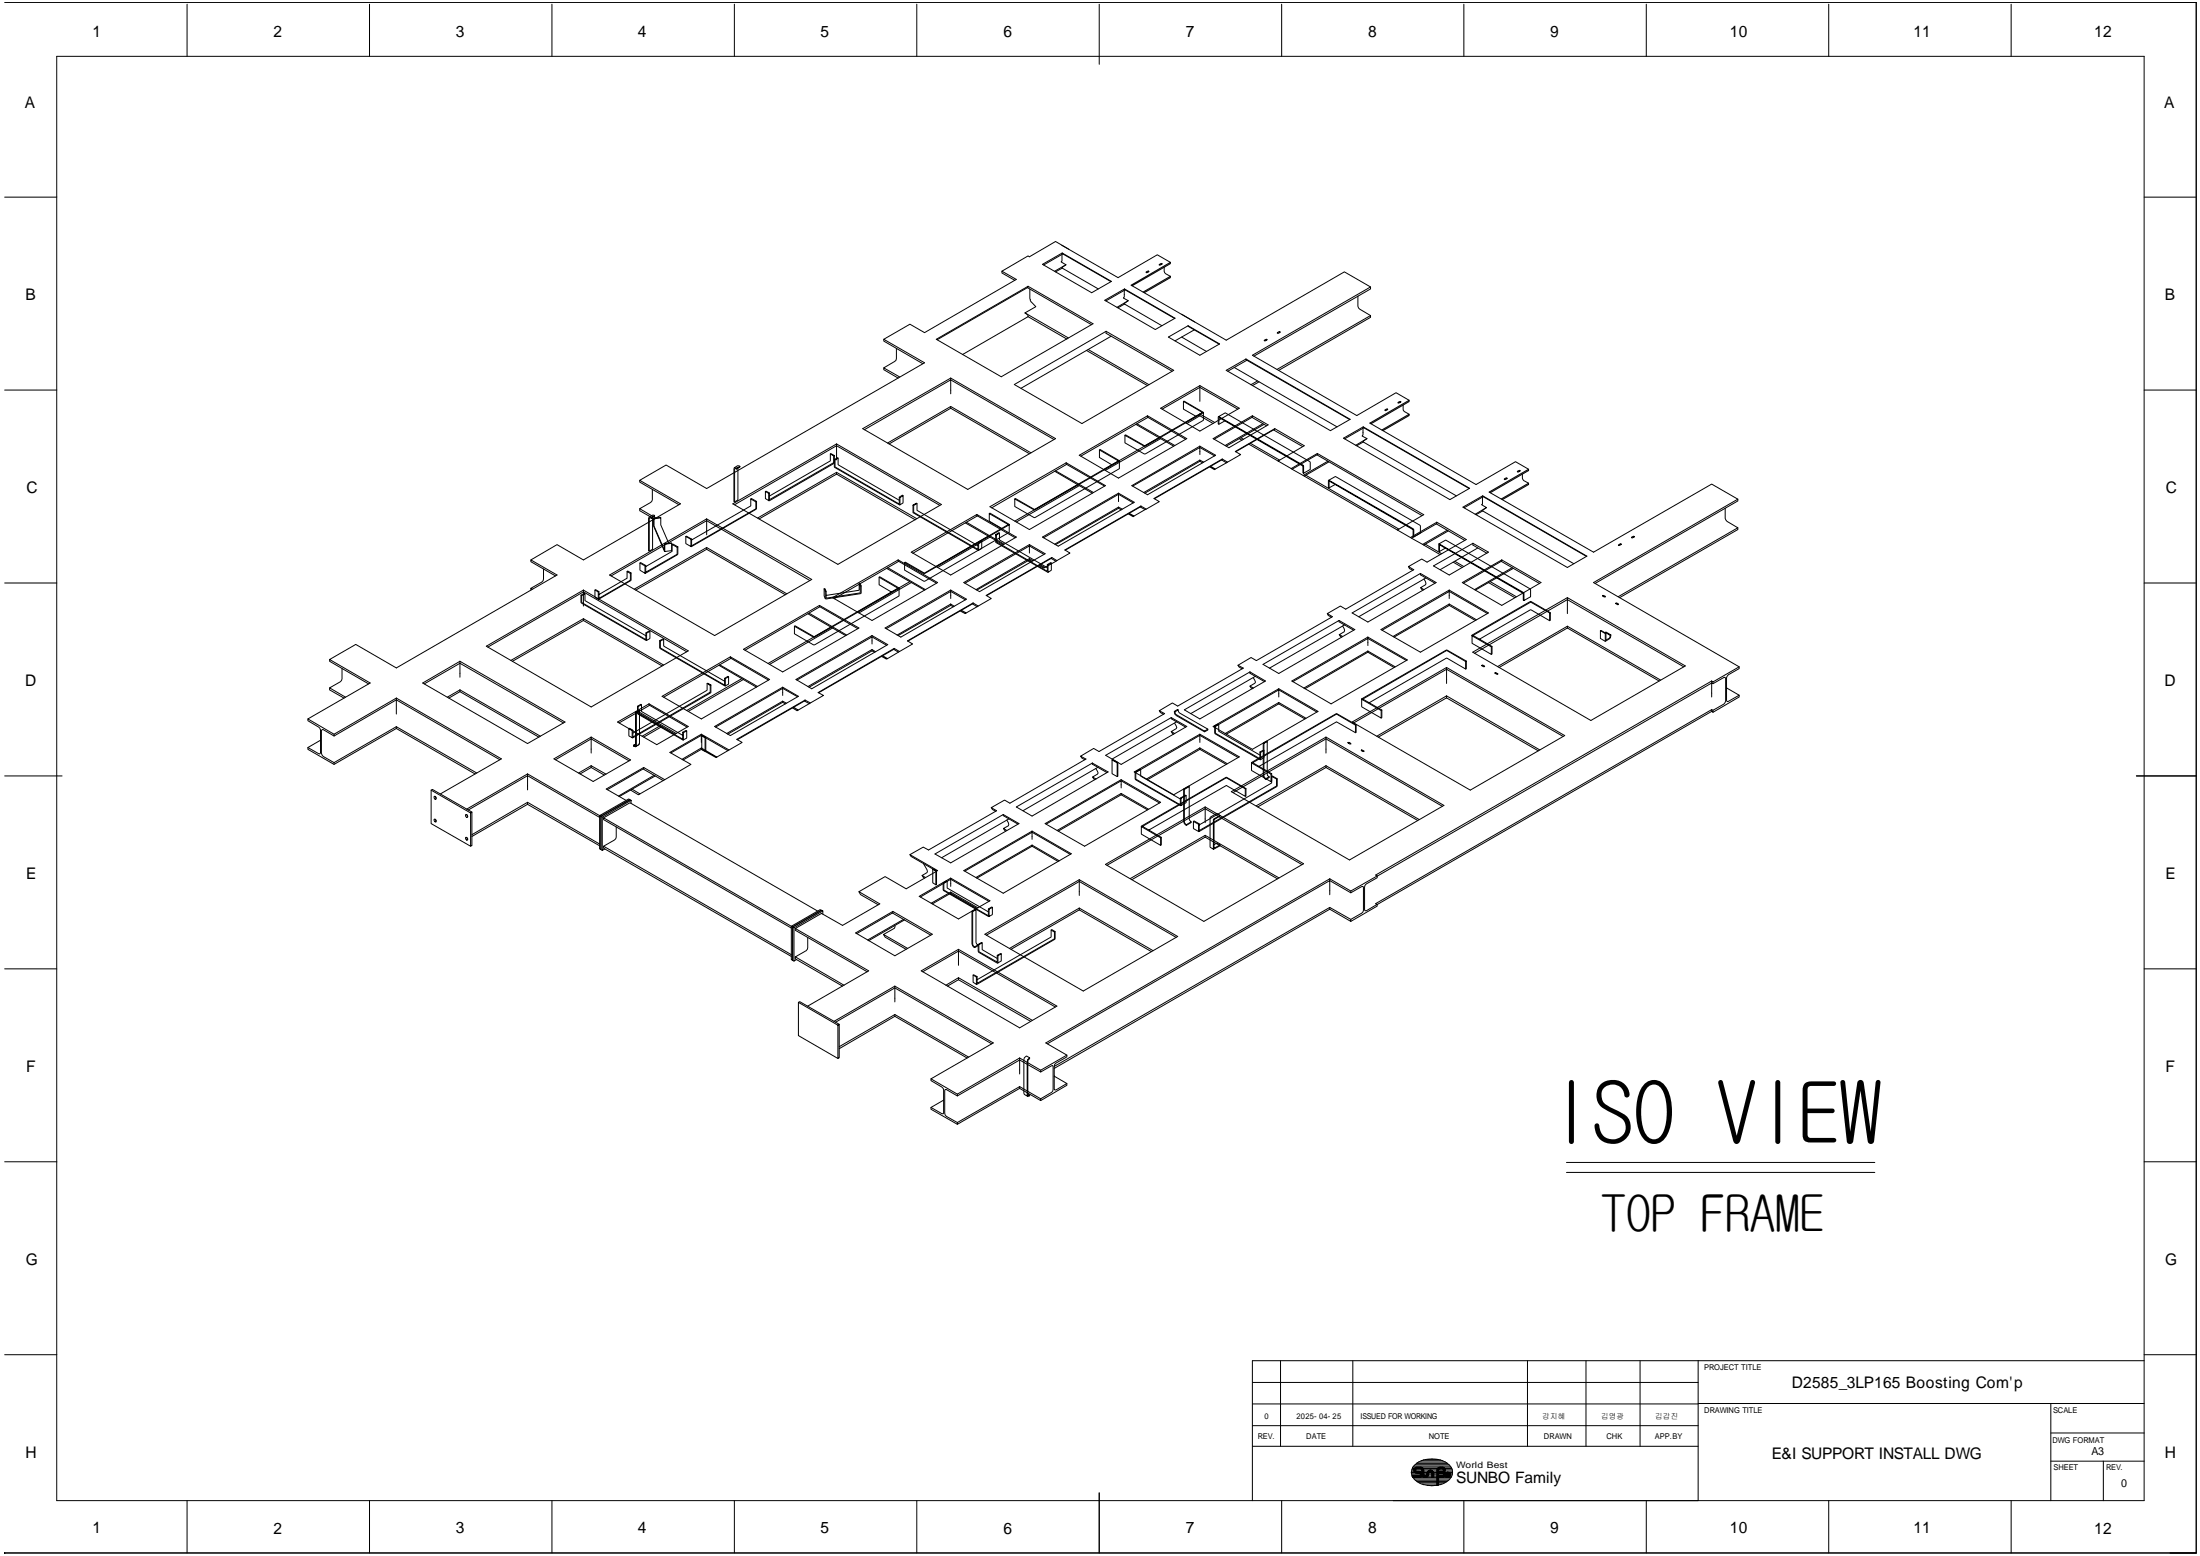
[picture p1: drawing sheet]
<svg xmlns="http://www.w3.org/2000/svg" width="420mm" height="297mm" viewBox="0 0 420 297" stroke-linecap="round" stroke-linejoin="round" font-family="sans-serif">
<g fill="none" stroke="#000" stroke-width=".19">
<path d="M.9 .5h418.5v296h-418.6M10.8 10.8h398.7v275.7h-398.7zM35.7 .8v10M70.6 .8v10M105.4 .8v10M140.2 .8v10M175.1 .8v10M209.9 .8v11.5M244.8 .8v10M279.6 .8v10M314.4 .8v10M349.2 .8v10"/>
<path d="M384.1 .8v10M.9 37.6h9.9M409.5 37.6h9.9M191.3 51.8v.3l2.5 1.4M193.8 53.5v.1M195.7 59.7l8.3 4.8M196.2 54.9l12.2 7.1M196.3 54.7v.2l-17.3 10M196.7 55.2l.1 2.2 1 1.1-2.1 1.2 .6 .5v.3M199.1 50.5l3.8-2.2 9.4 5.4-3.8 2.2zM202.8 46.8l10.7 6.2 7.5-4.4 2.5 1.5M202.8 48.6v1.2l-.2 .2 1 .5-.7 .5v.2"/>
<path d="M202.9 48.3l9.3 5.5M202.9 51.2l6.9 4M202.9 51.2l-1.3 .7M203 48.5l-3.7 2.1M203.6 50.5l-2.2 1.3M204.1 47.6l-2.5-1.5-5 2.9-.3-.1-5 2.9 2.8 1.5-17.5 10.2-2.8-1.6-5 2.9 7.8 4.5-41.6 24-7.8-4.5-5 2.9 7.8 4.5-18.6 10.7-5-2.9-5 2.9M211 57.3l3.8-2.1 9.6 5.5-3.8 2.2zM214.7 55.4v1.3l-.2 .2 1 .5-.7 .4v.2M214.8 55.2l9.5 5.6M214.8 58l7.1 4.2M214.8 58l-1.3 .8M214.9 55.3l-3.7 2.1"/>
<path d="M215.5 57.4l-2.2 1.3M216.2 54.6l7.3-4.3v-.2l-7.5 4.3 18.2 10.5 22.6-13 4.9 2.9M218.3 55.8l5.2-3.1v.3l-5 2.9M219.4 51.8l-.3 .2h-.2l.4-.3 .1 .2M221.9 50.3l-.3 .3-.2-.1 .4-.2 .1 .1M222.3 51l.1 1 1.1 .7M225.7 60l2.5 1.5M259.3 56.5v2l.2 .3 2.2 1.4M.9 74.5h9.9M168.8 64.8v.3l7.4 4.3M168.8 70.2v.4l2.7 1.6M171.2 66.5l-.1 2.3-2.3 1.4 3 1.8"/>
<path d="M178.8 64.8l17.5-10.1 12.4 7.1-17.5 10.1zM181.6 75.2v-2.7l-16.5 9.5M181.6 72.2v.3l19.7 11.4M181.6 77.6v.3M181.6 77.9l15 8.7M181.6 77.6l15.3 8.8M181.6 77.6l-12.1 7M181.6 77.9l-11.8 6.9M193.7 73.4l17.5-10.2 13 7.5-17.6 10.2zM196.3 60.5l-12.5 7.2M196.3 60.5l7.4 4.2M207.5 66.9l11.7 6.7"/>
<path d="M207.8 66.7l11.7 6.7M211.2 63.2v.4l12.7 7.3M212.2 64.2l-17.2 9.9M219.2 79.4v.2l7.2 4.3M219.2 79.7l-12.8 7.4M221.7 77.9l7.4-4.3 7.6 4.3-7.6 4.4zM222 78.1l7.1-4.1 7.3 4.1M223.1 64.3l3.8-2.1 6 3.5-3.8 2.1zM225.7 64.3l4.7 2.8M226 76.6h.1l3.7 2.1v1.6l-11.1 6.4h-.2l-3.7-2.2v-1.4l3.7 2.1h.2l11.1-6.5M226.9 62.2l5.9 3.5M228 62.9l-3.6 2.2"/>
<path d="M228.4 79.5l-2.4-1.4v-1.5l3.6 2.1-10.9 6.4-3.7-2.1-.2 .1M229.1 73.6v3M229.1 79v.4M229.1 79.4l2.6 1.5M229.1 79l2.9 1.6M229.1 79l-2.7 1.6M229.1 79.4l-2.4 1.5M232.7 79.5v1.4l1.2-.6M234.2 70.7l3.8-2.2 19.9 11.6-3.8 2.1zM235.7 70.1l19.7 11.4M238 68.5v.2l19.8 11.4M238.2 68.7l-3.7 2.2"/>
<path d="M239.1 79.7l2.8 1.6M239.2 79.4v.2l-7.3 4.3M239.5 68l22.2-12.8v-.4l-22.5 13 19.9 11.5 7.5-4.3 2.5 1.4M240.2 72.7l-1.3 .7M240.5 72.9l-1.3 .7M241.9 64.8l-.2 .3-.3-.1 .4-.2 .1 .1M243.9 70.5l17.8-10.3v.4l-17.5 10.1M244.4 63.3l-.2 .3h-.3l.3-.3h.2v.2M265 78.1l-.3 .3-.2-.1 .4-.2 .1 .1M267.5 76.7l-.3 .2h-.2l.4-.3 .1 .2M268 77.3v1.1l1.1 .7M409.5 74.5h9.9"/>
<path d="M122.2 97.1v.4l2.7 1.6-.1-.2 1.4-.1M122.2 91.7v.3l7.5 4.4M124 98.7l.4 .1M124.4 98.9v-.1l.6-.4v.2l-.6 .3-.3-.1-.1 .2v6.2M124.6 93.4l-.1 2.3-2.3 1.4 3 1.8M124.8 98.9v1.6l2.1 4.8 1.4-.2v-1.4l-1.3 .2v1.4M125 98.4l-.4-.1-.6 .4-.1 .2v6.3h.1l.6-.3v-6.1M135 99.1v3M140 96.2l19.8-11.4 20 11.5-19.8 11.4zM140.2 89.3l.5 .1M140.3 96.4l19.5-11.3 19.7 11.4M140.7 89.5v-.1l.6-.4v.2l-.6 .3h-.3l-.1 .1v6.2"/>
<path d="M141.3 89l-.4-.1-.7 .4v.2v6.3h.1l.6-.3v-6.1M143.4 95.2h.1l1 .5-.1 .1M144.5 95.7v1.4l-.1 .1-12.4 7.2-1-.6v-1.4l1 .6v1.4M146.9 94.1l-.1 .1 .1 1.4-.7-.4v-1.4l.6 .4M158.6 86.7l-.1 1.3-11.6 6.7M159.2 87v1.3l-12.2 7.1-.1-1.3-.7-.3M159.3 87h-.1l-.6-.3 .7 .3v1.5l-12.4 7.1M159.3 87.8l.8-.3-.2-.1-.6 .4 .1 1.4 12.4 7.2M159.5 87.8v1.4l12.2 7v-1.3l.6-.4 .2 .1M159.8 90.5l15 8.7M159.8 90.2l15.3 8.8M159.8 84.8v3"/>
<path d="M159.8 90.2v.3M159.8 90.2l-15.1 8.7M159.8 90.5l-14.8 8.6M160.1 87.5v1.3l11.6 6.7M164.8 81.8l16.8-9.6 20 11.5-16.8 9.7zM171.7 94.9l.2 .1-.1 1.4 .7-.4v-1.4l-.6 .4M174.4 96.4l.7-.3h-.1l-.6 .3v1.5l12.5 7.2M174.5 96.5v1.3l12.2 7.1 .1-1.3 .6-.4 .1 .1M175.1 96.1l.1 1.4 11.6 6.7M184.4 99.8l7.2 4.2M184.6 99.7l7.2 4.2M186.6 98.2v.2l7.3 4.3"/>
<path d="M186.7 98.5l-12.4 7.1M188.9 98h.2l3.6 2.1v1.5l-16.1 9.4-3.8-2.2v-1.4l3.7 2.1 16.2-9.3M189.1 96.7l14.5-8.4 7.5 4.4-14.5 8.4zM201.4 90l7.2 4.1M201.6 89.9l7.2 4.1M203.6 88.3v.3l7.3 4.2M203.7 88.6l-14.3 8.3M205.8 92.5l-12 7M206.1 86.9l13.1-7.5 7.5 4.3-13.1 7.6zM206.1 92.7l-12 7M210 85.9l.1-.1 3.6 2.1 .1 1.6-16.1 9.3-3.9-2.1v-1.5l3.8 2.2 16.2-9.4M212.3 88.7l-2.3-1.4v-1.4l3.6 2.1-16 9.2-3.7-2h-.1"/>
<path d="M213.6 95.8v-1.4l-14.3 8.3M213.6 94.1v.3l2.8 1.6M213.6 96.8l.7 .4M213.6 97l.5 .3M213.6 96.8l-12.2 7.1M213.6 97l-12 7M213.6 96.8v.2M215.7 98l.9 .5-.2 .1-.9-.5M216.2 92.7l12.9-7.5 3.1 1.7-13 7.5zM217 81l7.2 4.2M217.1 80.9l7.3 4.1M217.8 96.8l.9 .5 .2-.1"/>
<path d="M217.9 96.6l-14.4 8.4M217.9 96.6l-14.5 8.4 .9 .6-2.5 1.4-.9-.6M218.7 97.3l-2.1 1.2M221.4 83.6l-10.6 6M221.7 83.7l-10.6 6.1M229.1 86.8v-1.4l-12.8 7.4M229.1 85.2v.2l2.9 1.6M229.1 87.8l.8 .4M229.1 88.1l.6 .2M229.1 87.8v.3M229.1 87.8l-10.7 6.2M229.1 88.1l-10.4 6"/>
<path d="M231.2 89l.9 .5-.2 .2-.9-.6M231.7 83.7l7.5-4.3 3 1.7-7.5 4.4zM232.8 81v-1.3l16 9.2v1.4h.2l1.2-.7v-1.3l-.1-.2-16.1-9.3-1.3 .7 16.2 9.3 .1 1.5M233.3 87.8l.9 .5 .2-.1M233.4 87.6l-12.9 7.6M233.4 87.6l-13 7.6 1 .6-2.5 1.4-1-.6M234.2 88.3l-2.1 1.2M236.7 83.7l.5 .3M237 83.6l.5 .3M238.5 84.8l5.6 3.2M238.8 84.6l5.6 3.2M241.2 80.9l-7.2 4.1"/>
<path d="M241.4 81l-7.2 4.2M243.2 82.1l5.6 3.2M243.5 81.8l-7.6 4.4 1 .6-2.5 1.4-1-.6M243.5 81.8l5.6 3.3-5 2.9 2.5 1.5 5-2.9M243.5 81.8l-7.5 4.4M249.1 90.9l17.8 10.3M249.4 90.7l17.8 10.3M251.5 86.8l20.1 11.6M251.6 86.6l20.3 11.7-5 2.9 2.5 1.4 5-2.9M251.6 86.6v.2l-4.8 2.8-.2-.1M253.6 88.1l-4.7 2.7-2.1-1.2M253.7 91.7v1.4l1.3-.6"/>
<path d="M253.8 88.2l-4.7 2.7-.2-.1M253.8 93.1l.1-1.2 16 9.2v1.3l.1 .1 1.3-.7v-1.4l-.2-.2-16-9.2-1.4 .7 16.2 9.3 .1 1.5M256.6 83.7l3.7-2.2 20.4 11.7-3.8 2.2zM260.3 81.7v1.3l-.2 .2 1 .5-.7 .5-.1 .2M260.3 81.5l20.3 11.8M260.3 84.4l17.8 10.3M260.3 84.4l-1.2 .7M260.5 81.7l-3.7 2.1M261.1 83.7l-2.2 1.3M261.8 80.9l7.3-4.2v-.3l-7.5 4.4 20.3 11.7 7.5-4.4 2.5 1.5M263.9 82.1l5.2-3v.2l-5 2.9M274.3 100l5.4 3.2"/>
<path d="M274.4 99.7l5.6 3.3-7.5 4.3-1-.6-2.5 1.5 1 .6-13 7.5-1-.6-2.5 1.4 1 .6-14.6 8.4-1-.6-2.5 1.5 1 .6-12.5 7.2-1-.6-2.5 1.5 1 .5-12.5 7.3-1-.6-2.5 1.5 1 .5-14.5 8.4-1-.6-2.6 1.5 1 .6-13 7.5-1-.6-2.5 1.5 5.3 3-6 3.5-4.1-2.4-5 2.9 4 2.4-7.1 4.1-4-2.3-5 2.8 14 8.1-11.6 6.8M274.4 99.7v.2l-4.8 2.8-.2-.1M279.4 96.8l3.8-2.1 19.9 11.5-3.8 2.1zM283.1 94.9v1.3l-.1 .2 .9 .5-.6 .4-.1 .2M283.2 94.7l19.8 11.5M283.2 97.5l17.4 10.1M283.2 97.5l-1.3 .8M283.3 94.8l-3.7 2.1M283.9 96.9l-2.2 1.3M284.6 94.1l7.3-4.3v-.2l-7.5 4.3 19.9 11.5 22.6-13 5 2.9-27.6 15.9 27.8 16.1v.3l-2 1.2-.4 .6v4.3l.2 .2h.2l2-1.2-2.4-1.4M286.7 95.2l5.2-3v.3l-5 2.9M287.8 91.3l-.3 .2h-.2l.4-.3 .1 .2"/>
<path d="M290.3 89.8l-.3 .3-.2-.1 .4-.2 .1 .1M290.7 90.5l.1 1 1.1 .7M329.5 97v2l.1 .3 .2 .2 2.1 1.3-22.9 13.1M331.9 95.3v.3l-27.3 15.8M.9 111.3h9.9M101.7 112.5l-.3-.2v.3M103.8 108.6l-.1 2.3-2.3 1.4M106.1 109.9l-4.7-2.7v-.3l5 2.9-30.7 17.7-7.8-4.5-5 2.9 7.8 4.5-11.9 6.8 5 3M111 113.6v1.4l.1 .1 12.3 7.2 .7-.5v-1.3l-.6 .4v1.4M111.4 118.4l15 8.7M111.4 118.1l15.3 8.9M111.4 112.6v3.1"/>
<path d="M111.4 118.1v.3M111.4 118.1l-13.8 8M111.4 118.4l-13.5 7.8M111.7 113.4l-.1-.1-.6 .3 .1 .1M113.6 112.6h.1l.7 .3-.1 .1M114.4 112.9v1.3l6-3.4v-1.3l-.6-.4v1.3l-5.4 3.1M116.4 109.8l18.6-10.7 20 11.5-18.5 10.7zM116.7 109.9l18.3-10.5 19.7 11.4M119.8 109.1l.1-.1 .6 .4-.1 .1M120.5 109.4v1.4l-6.2 3.6-.7-.4v-1.4l.7 .4v1.4M122.2 107.5l.1-.1 1 .5-.1 .1M123.3 107.9l.1 1.3 5.9-3.4v-1.3l-.9-.6-.1 1.4-5 2.9"/>
<path d="M127.7 103.7l-1.5-3.5v-1.4l-1.3 .3v1.3l2 4.7 .1-1.2M128.3 103.7l-1.4 .1M128.4 103.9l.1-.1 1 .6-.2 .1M129.5 104.4v1.3l-.2 .2-6 3.5-1-.5-.1-1.4 1 .5v1.4M131 102.4l1.1 .5-.1 .1M132.1 102.9v1.3l12.2-7 .1-1.4-1-.6-.1 1.4-11.2 6.5M135 104.9l15 8.6M135 104.5l15.3 8.9M135 104.5v.4M135 104.5l-13.9 8M135 104.9l-13.6 7.7M154.3 117.2l7.2 4.1"/>
<path d="M154.5 117.1l7.2 4.1M156.5 115.6v.2l7.3 4.2M156.6 115.8l-14.3 8.3M157.6 112.9l-.2-.5h.2l.2 .5h-.2v1.4M157.8 112.9v1.3l6.4-1 .1-1.3-.2-.5-.1 1.3-6.2 1M158.7 119.7l-12 7M159 114.1l12.5-7.2 7.6 4.3-12.6 7.2zM159 119.9l-12 6.9M164.1 111.4l.2-.1 .2 .5-.2 .1M164.5 111.8v1.4l-.2 .1-6.5 1h-.2l-.2-.6v-1.3M167.9 110.2l.1-.1 3.7 2.1v1.5l-16.1 9.4h-.2l-3.7-2.1v-1.5l3.8 2.2 16.2-9.4M169 119.9l12.6-7.3 3 1.8-12.6 7.2z"/>
<path d="M169.3 108.5l7.3 4.1M169.5 108.4l7.2 4.2M170.3 113l-2.4-1.4v-1.4l3.6 2.1-16 9.2-3.7-2h-.1M171.5 106.9v.2l7.4 4.2M171.7 107.1l-12.4 7.2M173.7 111l-10 5.8M174 105.4l12.6-7.2 7.5 4.3-12.5 7.3zM174 111.2l-10 5.8M181.6 114.3v-1.4l-12.4 7.1M181.6 112.6v.3l2.8 1.6M181.6 115.3l.6 .4M181.6 115.6l.5 .2"/>
<path d="M181.6 115.3v.3M181.6 115.6l-10.1 5.7M181.6 115.3l-10.3 5.9M183.6 116.5l.9 .5-.2 .1-.9-.5M184.1 111.2l12.5-7.2 3 1.7-12.5 7.2zM185.7 115.3l.9 .5 .2-.1M185.8 115.1l-12.4 7.3M185.8 115.1l-12.5 7.2 1 .6-2.5 1.5-1-.6M186.6 115.8l-2.1 1.2M186.8 103.6l.1 .1v1.4l.6-.4v-1.4l-.6 .4M188.8 102.4l-10 5.8M189.1 102.5l-10 5.8"/>
<path d="M190.2 102.1l.1 .1 .6-.4-.1-.1-.6 .4v1.5l10 5.7M190.3 102.2v1.3l9.7 5.6v-1.3l.7-.4 .1 .1M190.9 101.8l.1 1.3 9 5.3M191.3 100.9l-2.4-1.4v-1.5l3.6 2.2-15.9 9.2-3.7-2.1-.1 .1M196.6 105.6v-1.4l-12.3 7.1M196.6 104v.2l2.8 1.6M196.6 106.6l.7 .5M196.6 106.9l.5 .2M196.6 106.6l-10.2 6M196.6 106.9l-10 5.7M196.6 106.6v.3M198.6 107.8l1 .5-.3 .2-.9-.6"/>
<path d="M199.1 102.5l14.5-8.4 3 1.8-14.5 8.4zM200 107.8l.2 .1v1.4l.6-.5v-1.3l-.6 .4M200.7 106.6l1 .5 .1-.1M200.9 106.4l-12.5 7.3M200.9 106.4l-12.6 7.3 1 .6-2.5 1.4-1-.6M201.7 107.1l-2.1 1.2M253.5 117.1l.2 .4 .6 .4M255.7 118.4v.3l2.8 1.6M256.4 119.5l.3 .5v.6l-.9 .6 .6 .3M256.8 119.3l-14.4 8.3M258.2 117l13.1-7.5 3 1.7-13.1 7.5zM269 108.2l.2 .3 .6 .4"/>
<path d="M271.3 109.5v.2l2.8 1.6M271.3 112.2l.5 .4M271.9 104.1l3.1 1.8M271.9 110.5l.4 .9-.1 .2-.9 .6 .6 .4M272.2 103.9l3.1 1.8M272.3 110.3l-12.8 7.4M273.8 108l7.5-4.3 3 1.7-7.5 4.4zM274.8 103.8v1.4l1.2-.6M274.9 105.3l.1-1.3 15.9 9.2v1.4h.1l1.3-.7v-1.3l-.1-.2-16.1-9.3-1.3 .7 16.2 9.3v1.5M276.4 101.2l-4.7 2.7-2.1-1.2M276.6 101.3l-4.7 2.8-.2-.2M276.8 114.3v-1.4l-12.9 7.4"/>
<path d="M276.8 112.6v.3l7.3 4.2M276.8 115.3l5.2 3M276.8 115.6l5 2.8M276.8 115.3l-10.7 6.2M276.8 115.6l-10.6 6M276.8 115.3v.3M277.5 107.3l1.8 1M277.8 107.1l1.8 1.1M279.3 111.2l7.5-4.3 7.5 4.3-7.5 4.4zM281.3 103.7v.4l2.7 1.5M282.2 104.6l-7.2 4.2M284.3 111.2l5 2.9"/>
<path d="M284.6 111l5 2.9M286.7 107.1l7.3 4.3M286.8 106.9v.2l-7.3 4.2M288.8 108.4l-7.2 4.2M289 108.5l-7.2 4.1M296 117h.1v1.4l-.1 .1M296.1 117l-3.8-2.2-11.2 6.4v1.6l3.7 2.1v-1.4l-3.7-2.2M299.3 119.9l17.6 10.1M299.3 119.5l17.9 10.3M299.3 119.9l-13 7.5M299.3 119.5l-13.3 7.8M299.3 114.1v3"/>
<path d="M299.3 119.5v.4M306.1 113.7l.5 .2-.2 .1-.3-.3v.1M308.6 115.1l.5 .3h-.1l-.4-.2M309.6 103.8l-.3 .3h-.2l.4-.3 .1 .1M312.1 102.4l-.3 .3-.2-.1 .4-.2 .1 .1M331.9 100.8v.3l-22.6 13M409.5 111.3h9.9M58.8 137.2v.4l2.1 1.2 .3 .6v4.3l-.1 .2h-.2l-2.1-1.2M62.9 125.9v.3l7.5 4.4M62.9 131.3v.4l2.8 1.6M65.3 127.6l-.1 2.3-.2 .2-2.1 1.2 3.1 1.8M75.7 133.3l-11.9 6.9v.3"/>
<path d="M75.7 138.7l-11.9 6.9v.3M75.7 139.1l-11.9 6.8-5-2.9v-.3l2.4-1.4M75.7 133.3l20.1 11.6-11.7 6.7M75.7 139.1l15 8.6M75.7 138.7l15.4 8.9M75.7 133.3v3M75.7 138.7v.4M80.7 130.4l7.1-4.2 20.1 11.6-7.1 4.1zM81 130.6l6.8-4 19.8 11.4M87.8 132l15.1 8.7M87.8 131.7l15.4 8.8M87.8 126.2v3.1"/>
<path d="M87.8 131.7v.3M87.8 131.7l-2.4 1.4M87.8 132l-2.1 1.3M92.9 123.4l18.5-10.8 20 11.6-18.5 10.8zM93.2 123.5l18.2-10.5 19.7 11.4M117.9 137.8l6.1-3.4 7.4 4.3-6 3.5zM120.9 139.4h-.2l.1 1.4-.7-.4v-1.3l.6 .3M121.5 136.1l-.1-.1v6.2l-.1 .2-.3-.1M121.8 134.8v1.5l8.6 5 .7-.5v-1.3l-.6 .4v1.4M121.8 136l7.1 4.2M121.9 135.8l7.3 4.2M122.1 135.7v6.2l-.1 .3-.6 .3 .1-.2v-6.2l.6-.4-.7 .3"/>
<path d="M122.5 134.5h-.1l-.6 .3 .1 .1M123.5 120.9l-.1-.1-.1 1.3-12.1-7-.1-1.4 .6-.3 .1 1.3 11.6 6.7M124 134.4v.2l7.2 4.2M124 134.7l-5.8 3.3M124.1 120.5l-.1-.1-.6 .4M126 122.3v1.4l.1 .1 12.3 7.1 .7-.3v-1.4l-.6 .3v1.4M126.2 138.5l-3.6 2M126.4 132.9l13.1-7.5 7.5 4.3-13.1 7.5zM126.4 138.7l-3.5 2M126.7 122h-.1l-.6 .3 .1 .1M130.5 139.9l-.1-.1-.1 1.3-8.4-4.9v-1.3l.6-.4 .1 1.3 7.8 4.6M131.1 139.5l-.1-.1-.6 .4"/>
<path d="M135 130.5v1.3l-14.1 8.2M135.6 130.9v1.3l-14.7 8.5v-1.3l-.7-.4-.1 .1M135.8 130.8l-.2 .1-.6-.4 .8 .3-.1 1.5-14.9 8.5M136.5 138.7l13-7.5 3 1.7-13 7.5zM137.3 127l7.2 4.2M137.5 126.9l7.2 4.2M138.5 129.5h-.1l-.1 1.3-12.1-7.1-.1-1.3 .6-.4 .1 1.4 11.6 6.6M139.1 129.2l-.1-.1-.6 .4M139.5 125.4v.2l7.3 4.2M139.6 125.7l-12.9 7.4M141.7 129.5l-10.6 6.1M142 124l14.5-8.4 7.5 4.3-14.5 8.4z"/>
<path d="M142 129.7l-10.6 6.1M149.5 132.8v-1.4l-12.8 7.4M149.5 131.2v.2l2.8 1.6M149.5 133.9l.7 .3M149.5 134.1l.5 .3M149.5 133.9l-10.7 6.1M149.5 134.1l-10.5 6.1M149.5 133.9v.2M151.6 135l.8 .6-.2 .1-.9-.6M152 129.7l14.5-8.4 3 1.8-14.5 8.4zM153.6 133.8l1 .5 .2-.1M153.8 133.6l-13 7.6"/>
<path d="M153.8 133.6l-13.1 7.5 1 .6-2.5 1.5-5.3-3M154.6 134.3l-2.2 1.3M166.5 122.9v-1.3l-14.3 8.2M166.5 121.3v.3l2.8 1.6M166.5 124l.7 .4M166.5 124.2l.5 .3M166.5 124l-12.2 7.1M166.5 124.2l-12 7M166.5 124v.2M168.6 125.2l.9 .5-.2 .1-.9-.5M170.7 124l.9 .5 .2-.1M170.8 123.8l-14.5 8.4 1 .6-2.5 1.4-1-.6"/>
<path d="M170.8 123.8v.1l-14.5 8.3M171.6 124.5l-2.1 1.2M221.4 135.7l.2 .3 .6 .4M223.7 139.7l.5 .5M223.7 137v.2l2.7 1.6M224.3 135.8l.1 .5 .3 .3 5.3 3.1 .7-.3v-.2M224.3 138l.4 .9-.1 .2-.9 .6 .7 .3M224.7 137.8l-12.3 7.1M225 135.5l-.1-.1-.6 .4 .1 .1M226.2 135.5l12.5-7.2 3 1.7-12.6 7.2zM230 139.6l.7-.4-5.4-3.1-.3-.6-.6 .4 .1 .4 .2 .1 5.3 3.2v.1M231.7 138.7l12.5-7.2 7.5 4.3-12.5 7.2z"/>
<path d="M232 138.6h.1l.6-.3-.1-.1-.6 .4 .1 1.5 8.6 4.9M232.1 138.6l.1 1.4 8.4 4.8v-1.2l.8-.3M232.7 138.3l.1 1.3 7.8 4.5M236.4 127l.2 .3 .6 .4M238.7 131l.5 .5M238.7 128.3v.2l2.8 1.6M239.4 129.4l.4 .8-.2 .2-.9 .6 .7 .4M239.7 129.1l-12.3 7.1M241.2 126.8l14.5-8.4 3 1.8-14.5 8.4zM244.2 133.1v-1.4l-12.3 7.1M244.2 131.5v.2l7.3 4.2M244.2 134.1l5.2 3"/>
<path d="M244.2 134.4l5 2.8M244.2 134.4l-10 5.8M244.2 134.1l-10.2 5.9M244.2 134.1v.3M246.7 130l14.5-8.4 7.6 4.4-14.6 8.4zM255.8 121.2l.4 .4M258.2 137.8l18.1-10.4 22.5 13-18 10.4zM258.5 138l17.8-10.2 22.2 12.8M258.9 138.4l.1-.1v1.5l-.1 .1M259 138.3l-3.6-2h-.3l-16.1 9.3 .1 1.5 3.6 2.1v-1.4l-3.7-2.2M261.2 123.2v-1.3l-14.3 8.2M261.2 121.6v.3l7.4 4.2"/>
<path d="M261.2 124.3l5.2 3M261.2 124.5l5 2.9M261.2 124.3l-12.2 7.1M261.2 124.5l-12 7M261.2 124.3v.2M261.5 134.2l14.7-8.6 3.7 2.1v-1.4l-3.7-2.1-15.9 9.2 3.6 2.2h-.1M263.7 120.2l13.1-7.6 7.5 4.4-13 7.5zM263.9 135.6v1.4l-.1 .1M276.3 133.2l17.5 10.1M276.3 132.8l17.8 10.4M276.3 127.4v3.1M276.3 132.8v.4"/>
<path d="M276.3 133.2l-13.1 7.5M276.3 132.8l-13.4 7.7M279.9 126.3l.1-.1v1.5h-.1M280 126.2l-3.6-2.1h-.2l-16.1 9.3v1.6l3.7 2.1v-1.5l-3.7-2.2M281.3 124.5l18-10.4 22.6 13-18.1 10.4zM281.6 124.7l17.7-10.2 22.3 12.8M282.6 122l9.7-5.6 3.7 2.1v-1.5l-3.7-2.1-11 6.4 3.6 2.1-.1 .1M283 127l.5 .2-.1 .1-.4-.2M284.9 123.4v1.4l-.1 .1M285.5 128.4l.6 .3h-.1l-.5-.2M305.6 120.4l1.1 .5v1.3l.6-.3 .2-.6M306.6 120.9l-1-.5v1.5l1 .5a1.36 1.36 0 0 0 1-1.2"/>
<path d="M306.6 120.7l.9 .6 .1-.1-.9-.6-.1 .2M306.7 120.9h-.1v1.5M326.9 130l-64.2 37 .3 .2v.4l-2.3 1.4v4.9h.2l2.1-1.3-.3-.1 64.2-37M326.9 130v.4l.3 .1v-.3M326.9 133.1v-2.7l-63.9 36.9M326.9 135.8l-63.9 36.9M326.9 135.5v.3M327.2 135.6v.4l-.3-.2M327.2 130.5l2-1.2h.2l.2 .2v4.4l-.2 .3-.2 .2-2 1.2-.3-.1M332.1 127.3l-4.9 2.9-.3-.2M332.1 132.7v.4l-4.9 2.9M.9 148.1h11"/>
<path d="M82.3 150.8l7.6 4.4v6.3l.2-.1v-6.4l-.2 .2M82.9 152l.4 .2v.4l-.4-.2zM82.9 156.4l.4 .1v.4l-.4-.2zM83.1 152.1l.2 .3M83.1 156.4l.2 .3M88.9 155.5l.4 .2v.3l-.4-.1zM88.9 159.9l.4 .1v.4l-.4-.2zM89.2 155.5l.1 .3M89.2 159.9l.1 .3M90.1 155l-7.5-4.3-.3 .1v6.4l7.6 4.3M95.5 145l-19.8-11.4-11.9 6.9-2.1-1.2h-.2l-.1 .2v4.3l.3 .6 2.1 1.2M100.8 150.8v-2.7l-11.4 6.5"/>
<path d="M100.8 147.7l13.7 8 5.6-3.2 .2 .2-5.5 3.1-.3-.1v6.4l.3 .1v-6.4v6.4l.2 .1M100.8 147.7l-11.7 6.8M100.8 153.2l-10.7 6.1M100.8 153.5l-10.7 6.2M100.8 147.7v.4l13.7 7.9M100.8 153.5l13.7 8M100.8 153.2l13.7 7.9M100.8 153.2v.3M105.8 144.9l7.1-4.2 7.5 4.4-7.1 4.1zM106.1 145l6.8-3.9 7.2 4.1M112.9 146.5l2.5 1.5M112.9 146.2l2.8 1.6"/>
<path d="M112.9 140.7v3.1M112.9 146.2v.3M112.9 146.2l-2.4 1.4M112.9 146.5l-2.1 1.2M115 156v6.3l.5-.2M115.3 156.1l5-2.9 35.8 20.7M117.7 157.9l-.1 2.2-2.3 1.4M120.5 152.8l-5.5 3.2-.2-.2 5.5-3.1 .2 .1v.6M120.7 150.7l1.5 .9-.3 .1-1.5-.9M121.4 142.1l-.4 .2v.1l.4 .1M122.9 146.8l3.8 2.2 .3-.2M122.9 146.5l-7.1 4.1 3.7 2.2"/>
<path d="M122.9 146.5v.2l-6.9 4M124.9 148l-6.8 4M125.1 148.1l-6.8 4M126.7 149l-4.5 2.6M133.9 140.2v.2l5.1 2.9 .2-.1M133.9 142.8l3 1.7-.2 .1-2.8-1.6M133.9 141.7v-1.3l-5.8 3.3M133.9 140.2l-6 3.4 4.1 2.3-5 2.9-4.1-2.3M133.9 142.8l-3.6 2.1M133.9 143l-3.4 2.1M133.9 142.8v.2M134 140.5v2.6l.7 .3h.1v-2.6"/>
<path d="M134 140.5l.2-.1 .6 .4h-.1zM134.7 140.8v2.6M139 143.3l-2.1 1.2M189.3 154.2l.2 .3 .7 .4M191.6 155.5v.2l2.8 1.6M191.6 158.2l.5 .5M192.3 156.5l.3 .6v.5l-1 .6 .7 .3M192.7 156.3l-12.9 7.4M194.1 154.1l14.5-8.4 3 1.7-14.5 8.4zM197.1 158.7v.2l7.3 4.2M199.6 157.2l14.5-8.4 7.6 4.4-14.6 8.3zM206.4 144.4l.2 .3 .6 .3"/>
<path d="M208.6 145.7v.2l2.8 1.6M208.7 148.3l.4 .5M209.3 146.7l.4 .9-.1 .2-.9 .5 .6 .4M209.7 146.5l-14.3 8.3M211.2 144.2l12.5-7.2 3 1.7-12.6 7.2zM212.4 145.1l.1-.1 1 .5-.1 .1-1-.5v2.6l1 .6M213.5 145.5v2.7l-.1 .1v-2.7M214.1 150.4v-1.3l-14.3 8.2M214.1 148.8v.3l7.3 4.2M214.1 151.5l5.2 3M214.1 151.7l5.1 2.9M214.1 151.5l-12.2 7"/>
<path d="M214.1 151.7l-12 7M214.1 151.5v.2M216.6 147.4l12.5-7.2 7.6 4.3-12.5 7.2zM216.8 147.4l1-.5-1 .5 .1 1.4 8.6 5M216.9 147.4l.1 1.4 8.4 4.8v-1.2l1.1-.6M217.8 146.9l.1 1.3 7.5 4.3M219.4 158.5l14.8-8.6 3.6 2.1v-1.4l-3.7-2.1-15.9 9.2 3.6 2.2h-.1M221.8 159.9v1.4l-.1 .1M225.4 152.4h.2l-.1 1.4 1-.6v-1.4l-.9 .6M226.1 150.6l.1 .1v6.2l.4 .5 .9-.5-.4-.5v-6.2l-.9 .5M227.1 150.2l-.1-.1-.9 .5v6.2l.1 .4 .4 .4M227.5 156.9v.1l-.9 .6v-.2"/>
<path d="M227.9 156.8l.1-.1 1 .6-.1 .1M229 157.3l.1 1.2 14.7-8.4v-1.4l-.9-.5-.1 1.3-13.8 8M229.1 141.7v-1.3l-12.3 7.1M229.1 140.2v.2l7.4 4.2M229.1 142.8l5.3 3M229.1 143l5.1 2.9M229.1 142.8l-10.2 5.9M229.1 143l-9.9 5.8M229.1 142.8v.2M230.2 159.8l13.8 8M230.2 159.5l14.1 8.1M230.2 154.1v3"/>
<path d="M230.2 159.5v.3M230.2 159.8l-14 8.1M230.2 159.5l-14.3 8.2M233 155.7l-1.3 .8 .1 5.6-.7-.4v-5.6l1.3-.8 .6 .4v.1l-1.1 .7v5.4l1.1-.6M235.2 151.1l18-10.4 22.6 13.1-18.1 10.4zM235.5 151.3l17.7-10.2 22.3 12.8M237.8 150.6l.2-.1v1.5h-.2M238 150.5l-3.8-2.1-16.2 9.3v1.5l3.7 2.2v-1.5l-3.7-2.2M240.5 146.3l14.8-8.5 3.6 2.1v-1.5l-3.7-2-16 9.2 3.7 2.1-.2 .1M240.6 143.6h.1v1.4l.7-.4v-1.3l-.7 .3M241.3 141.9h.1v6.2l.4 .5 .6-.3-.3-.3-.1-.2v-6.2l-.6 .3M242 141.6l-.1-.1-.6 .4v6.2l.5 .7"/>
<path d="M242.4 148.3v.1l-.6 .4v-.2M242.9 148.2l.1-.1 .9 .6h-.1M242.9 147.7v1.4l-.2 .1M243.9 148.7l-.1 1.5-14.8 8.5-1-.5-.1-1.4 1 .6v1.3M253.2 146.5l17.6 10.1M253.2 146.2l17.9 10.3M253.2 140.7v3.1M253.2 146.2v.3M253.2 146.5l-13 7.6M253.2 146.2l-13.3 7.6M257.5 141.7h.2l.3 .3h-.2l-.3-.3v.2M260 143.2l.5 .2-.2 .1-.3-.3v.1"/>
<path d="M408 148.1h11.4M89.3 160.1h.1M151.1 177.2l-35.8-20.7v-.4l35.8 20.7 5.5-3.1 .3 .1-5.5 3.2-.3-.2v6.4l.3 .1v-6.3v6.3l.2 .2M151.6 177.1v6.4l.5-.3M151.9 177.2v.4l13.7 7.9M154.3 179l-.1 2.2-.2 .3-2.1 1.2 9.3 5.4M157.1 173.9l-5.5 3.2-.2-.1 5.5-3.2 .2 .1v.6M163.4 178.1l7.1-4.1 7.6 4.4-7.2 4.1zM164 170.2l.3 .6 3.4 1.9M170.4 174.3l7.4 4.2M170.5 174v.2l-6.9 4M170.9 176.7l-.1 .5-2.1 1.2"/>
<path d="M172.6 175.5l-6.9 4M172.8 175.6l-6.9 4M173.8 163.2l.2 .3 4.9 2.8M175.6 171.1l6-3.5 7.5 4.4-6.1 3.4zM176.1 167.1l.5 .5M176.4 164.8l.7 1.6-.1 .2-.9 .5 .6 .4M178.1 165.9h.1l.7 .3-.2 .1-.6-.4v2.6l.6 .4M178.6 163l13-7.5 3 1.7-13 7.5zM178.9 166.2v2.6l-.2 .1v-2.6M180.1 168.5l.8-.3-.1-.1-.7 .4 .1 1.5 8.6 5M180.3 168.6v1.3l8.4 4.9 .1-1.3 .6-.4 .1 .1M180.9 168.2v1.3l7.9 4.6"/>
<path d="M181.6 169.2v-1.3l-5.8 3.3M181.6 167.6v.3l7.3 4.2M181.6 170.3l5.2 3M181.6 170.5l5 2.9M181.6 170.5l-3.5 2.1M181.6 170.3l-3.8 2.1M181.6 170.3v.2M184.1 166.2l13-7.5 7.5 4.3-13 7.5zM185.6 173.9l.2 .1v6.3l.3 .5 .7-.4-.4-.5v-6.2l-.6 .3M186.4 173.7l-.8 .2v6.3l.2 .4 .3 .3M188.1 178.4l18-10.5 18.8 10.9-18 10.4zM188.4 178.5l17.7-10.2 18.5 10.6"/>
<path d="M188.8 173.5l.1 .1-.1 1.4 .7-.5v-1.3l-.6 .4M197.1 160.2v-1.3l-12.8 7.4M197.1 161.3l5.2 3M197.1 161.5l5 3M197.1 161.5l-10.5 6.1M197.1 161.3l-10.7 6.2M197.1 161.3v.2M200.7 177.5h.2l.6 .3-.1 .1M201.5 177.8l-.1 1.5-14.8 8.6-.8-.4v-1.4l.7 .4v1.4M206.1 173.7l13.8 8M206.1 173.4l14.1 8.1M206.1 167.9v3"/>
<path d="M206.1 173.4v.3M206.1 173.7l-13 7.5M206.1 173.4l-13.3 7.7M211.1 165l19.1-10.9 18.8 10.8-19.1 11zM231.9 161.2l.5-.2 .6 .3v.2l-1.2 .6M248.7 165.1l-18.5-10.7-18.8 10.8M254 167.8v.3l4 2.3v-.3M254 173.6l4 2.3v-.4M254 170.8v-2.7l-54 31.2M254 167.8l-54.3 31.3 4 2.3v.4l-2.3 1.4v4.9h.3l2-1.3-2.4-1.4M254 173.2l-52.7 30.4M254 173.6l-52.7 30.4"/>
<path d="M254 173.2v.4M258 170.4l2.3-1.2 .1 4.6-.3 .5-2.1 1.2-4-2.3M263 167.2l-5 2.9-4-2.3M263 172.6v.4l-5 2.9M.9 185h9.9M151.1 182.2l-35.8-20.7v.4l35.8 20.7M151.9 182.7v.3l9 5.3M152.5 191.3l7.5 4.4v6.4l.3-.2v-6.4l-.3 .2M159.6 195.2l11.3-6.6 18.5 10.7M160.3 195.5l-7.6-4.3-.2 .1v6.4l7.5 4.4M170.9 188.3l18.8 10.8-11.9 6.9 5 2.9 11.9-6.9M170.9 194l13.8 8"/>
<path d="M170.9 193.7l14.1 8.1M170.9 194l-10.6 6.2M170.9 188.3l-11.6 6.7M170.9 193.7l-10.6 6.1M170.9 188.3v3M170.9 193.7v.3M173.4 181.1l-4.7-2.7 .3 .5 4.1 2.3M175.9 185.3l7.1-4.1 18.8 10.9-7.1 4.1zM176.2 185.5l6.8-3.9 18.5 10.6M183 187l13.8 8M183 186.6l14.1 8.2M183 181.2v3.1"/>
<path d="M183 186.6v.4M183 187l-2.1 1.3M183 186.6l-2.4 1.5M185.8 186.1l.8 .3-.1 .1M186.6 186.4v1.3l14.7-8.5 .1-1.3-.7-.4v1.4l-14.1 8.1M186.8 180.4v.2l-.7 .3v-.1M186.8 180.3l.8-.3-.1-.1-.7 .4 .1 1.5 3.6 2.1M186.9 180.3l.1 1.4 3.4 1.9 .1-1.2 .7-.3M187.6 180v1.3l2.9 1.7M190.5 182.4l.1 .1-.1 1.4 .7-.5v-1.3l-.6 .4M409.5 185h9.9M177.8 206v.3l2.3 1.5v4.8l-2.3-1.2"/>
<path d="M180.2 210l-2.4 1.4v.4l5 2.8M182.8 209.2l-2.1-1.2h-.2v4.9l.2 .2 2.1 1.2M194.7 207.4l-11.9 6.9v.3l11.9-6.8M194.7 207.8l4.1 2.3v-.3M194.7 202v3M194.7 207.4v.4M196.3 208.8l.3 .4-.3 .1M196.6 201.9l-.3 .4-.1 .4 .1 6.6-.7-.4-.1-.2v-6.4l.1-.4 .4-.3 .6 .3-.3 .7v6.4v.1l.3-.1M198.8 204.3v.3l-4.1-2.2-11.9 6.8v-.3M198.8 204.6l2.2-1.2 .1 4.6-.3 .5-2 1.3-4.1-2.4M203.7 201.4l-4.9 2.9-4.1-2.3M203.7 206.8v.4l-4.9 2.9"/>
<path d="M.9 221.8h9.9M299.2 221.9h58.9M299.2 223.8h58.9M409.5 221.8h9.9M.9 258.6h9.9M244.6 259.8v16.3M258.4 259.8v16.3M291.7 259.8v16.3M302.9 259.8v16.3M313.2 259.8v16.3M324.3 259.8v26.7M409.5 258.6h9.9"/>
<path d="M409.5 259.8h-170.3v26.7M239.2 276.1h85.1M239.2 272.2h85.1M239.2 268h85.1M239.2 263.9h85.1M270 279.9h6.9M270.2 279.7a5.3 5.3 0 0 1 6.6 0 1.95 1.95 0 0 1-.5 3.2 5.3 5.3 0 0 1-6.1-.4 1.88 1.88 0 0 1 0-2.8zM270.3 279.6h6.4M270.5 279.4h5.9M270.9 279.1h5.2M271.4 278.8h4.1M272.2 278.6h2.5"/>
<path d="M324.3 267.9h85.2M391.7 267.9v18.6M391.7 273.6h17.8M391.7 278.9h17.8M401.7 278.9v7.6M.9 296.5v.1M35.7 286.5v10M70.6 286.5v10M105.4 286.5v10M140.2 286.5v10M175.1 286.5v10M209.9 285v11.5"/>
<path d="M244.8 286.5v10M269.6 280.6h.4M269.6 281.6h1.6M269.7 281.7h1.3M269.7 280.3h.4M269.7 281.7v.1M269.7 281.8l.1-.1-.1 .2M269.8 280.1h.6M269.9 281.7l-.2 .2 .3-.2M270 281.7l-.2 .2M270 280.9l.3-.3-.2 .3M270.1 281.7l-.3 .3"/>
<path d="M270.2 281.7l-.3 .3M270.3 281.7l-.3 .3M270.3 280.5l-.3 .3h-.5M270.3 280.1l-.2 .3M270.3 280.7l-.2 .3M270.3 280.8l-.2 .2M270.4 281.7l-.3 .3M270.4 280.1l-.4 .4M270.5 280.9l-.3 .2h-.7M270.5 281.7l-.4 .3M270.5 280.1l-.5 .4M270.5 280.9l-.2 .2"/>
<path d="M270.6 280.1l-.6 .5 .6-.5M270.6 280.9l-.3 .2M270.6 281.7l-.4 .3M270.6 280.4l-.3 .2 .1 .2 .2 .1M270.6 280.4h.8l.2 .3M270.6 280.1h.7a.59 .59 0 0 1 .6 .6M270.6 280.1a.57 .57 0 0 0-.6 .5 .57 .57 0 0 0 .6 .6M270.6 280.9h.4M270.6 282.8h3.8M270.6 281.2h.4M270.6 280.9l-.3 .3M270.6 281.7l-.3 .3"/>
<path d="M270.7 280.1l-.7 .7M270.7 281.7l-.3 .3M270.7 280.9l-.3 .3M270.8 280.1l-.8 .7M270.8 280.9l-.3 .3M270.8 281.7l-.4 .3M270.8 280.1l-.3 .3M270.8 281.7l-.3 .3M270.8 280.9l-.2 .3M270.9 280.1l-.3 .3M270.9 280.9l-.3 .3M270.9 281.7l-.3 .3"/>
<path d="M271 280.9l-.4 .3M271 280.9a.57 .57 0 0 1 .6 .6 .57 .57 0 0 1-.6 .5h-1.2l.3-.3M271 281.2l.3 .3-.3 .2M271 280.1l-.3 .3M271 280.9l-.3 .3M271 281.7l-.3 .3M271.1 280.1l-.3 .3M271.1 281.7l-.3 .3M271.1 280.9l-.3 .3M271.1 281.3l.3-.2-.2 .2M271.2 280.1l-.4 .3M271.2 280.9l-.3 .3"/>
<path d="M271.2 280.1l-.3 .3 .4-.3M271.2 280.9l-.2 .3M271.3 281l-.3 .2M271.4 281l-.3 .2M271.4 280.1l-.3 .3M271.4 280.1h3.5M271.4 280.1l-.2 .3M271.5 281.1l-.3 .2h-1.7M271.5 280.5l.2-.3-.2 .3M271.5 281.2l-.2 .2M271.5 280.1l-.3 .3M271.5 281.2l-.2 .3"/>
<path d="M271.5 281.3l-.2 .2M271.6 281.4a.64 .64 0 0 0 .6 .6 .64 .64 0 0 0 .6-.6M271.6 280.7v.7M271.6 280.1l-.3 .3M271.6 281.3l-.8 .7M271.6 281.4l-.6 .6M271.6 281.5l-.5 .5M271.6 281.6l-.5 .4M271.6 281.7l-.4 .3M271.6 280.2l-.2 .2M271.7 280.2l-.3 .2M271.8 280.4l-.2 .2h-1.3"/>
<path d="M271.8 280.4l-.2 .3M271.8 281.9l.2-.2-.1 .2M271.9 280.5l-.3 .3h-1.2l-.2 .3 .2-.3M271.9 280.5l-.3 .2M271.9 280.5l-.3 .3M271.9 281.4l.2 .3h.2l.2-.3M271.9 280.8l-.7 .5M271.9 281.3l-.3 .3M271.9 280.7v.7M271.9 280.6l-.3 .4M271.9 280.7l-.3 .3M271.9 281l-.3 .3"/>
<path d="M271.9 280.9l-.3 .3M271.9 281l-1 1M271.9 281.1l-.3 .3M271.9 281.2l-.3 .3M271.9 281.4l-.2 .2M271.9 281.4l-.2 .3M271.9 281.5l-.2 .2M272 281.6l-.3 .3M272.1 281.7l-.2 .2M272.2 281.7l-.3 .3M272.3 281.7l-.3 .3M272.5 281.6h-.6l-.4 .2"/>
<path d="M272.5 281.3a.64 .64 0 0 1 .7-.7 .64 .64 0 0 1 .6 .7M272.5 283.5h1.9M272.5 281.3v.1M272.7 280.8h-.8l-.3 .3M272.8 281.3h.7M272.8 281.2l-.7 .8M272.8 281.3l-.7 .7M272.8 281.4l-.6 .6M272.9 281.1l-.4 .4M273 280.7l-.5 .4h-.6l-.3 .3M273 280.7l-.5 .5M273.1 280.6l-.6 .7"/>
<path d="M273.2 280.6l-.7 .7M273.3 280.6l-.8 .7h-.6M273.3 280.7l-.8 .7M273.3 280.7l-.3 .3M273.4 280.7l-.3 .3M273.5 281.3l-.2-.3a.38 .38 0 0 0-.5 .4M273.5 281.6h-.7l-.4 .4M273.5 281.3v.7M273.5 280.7l-.3 .3M273.5 280.8l-.2 .2M273.6 280.8l-.3 .2 .3-.2M273.6 280.9l-.2 .2h-.5"/>
<path d="M273.7 280.9l-.3 .2M273.7 280.9l-.2 .3M273.7 281l-.2 .2M273.7 281l-.2 .3M273.8 281.1h.6M273.8 281.1l-.3 .3M273.8 281.2l-.3 .3M273.8 281.5l-.3 .3-.9 .1M273.8 281.3v.7h-.3M273.8 281.3l-.3 .3M273.8 281.4l-.3 .3M273.8 281.7l-.3 .3"/>
<path d="M273.8 281.6l-.3 .3M273.8 281.8l-.3 .2M273.8 281.8l-.2 .2M273.8 281.9l-.2 .1M273.8 281.9l-.1 .1M274.4 280.6h-2.5l-.3 .3M274.4 281.3h-.6l-.3 .3M274.4 280.7v2.8l.3-.3M274.4 281.7l.3-.3-.3 .3M274.7 280.2l-.2 .1h-2.7l-.2 .2M274.7 280.7v.2M274.7 282v1.5"/>
<path d="M274.7 280.9h.7M274.7 280.8h.9M274.7 280.6h1M274.7 281.3l-.3 .3h-.6l-.3 .3M274.7 281.5l-.3 .3h-.6M274.7 281.7l-.3 .4h-4.5M274.7 282.3h2.2M274.7 282.2l-.3 .4h-4.1M274.7 282.7l-.3 .3h-3.4M274.7 283l-.3 .3h-2.8M274.7 282h.7M274.7 281.7h.7"/>
<path d="M274.7 282.8l-.3 .3M274.7 282.9l-.3 .3M274.7 283.2l-.3 .3M274.7 283.5h.1M274.7 280.6l-.3 .4M274.7 280.7l-.3 .3 .3-.2M274.7 280.8l-.3 .3M274.7 280.9l-.3 .3M274.7 281.3l-.3 .3M274.7 281.6l-.3 .3M274.7 281.7l-.3 .3M274.7 282.1l-.3 .3"/>
<path d="M274.7 282.2l-.3 .3M274.7 282.3l-.3 .3M274.7 282.4l-.3 .3M274.7 282.5l-.3 .3M274.7 282.7l-.3 .3M274.7 283.1l-.3 .3M274.7 283.4l-.1 .1M274.8 280.9l-.4 .4M274.8 281.2l.2-.3-.6 .6M274.8 280.1l-.4 .4M274.8 280.5l-.4 .4M274.8 281.7l-.4 .4"/>
<path d="M274.9 281.7l-.5 .5M274.9 280.1l-.5 .4M274.9 280.9l-.5 .5 .6-.5M275 281.7l-.6 .5M275 281.7l-.6 .6h-4.4M275 280.1l-.6 .5M275 280.4l-.3 .3M275 280.1a.58 .58 0 0 0-.6 .6M275 280.1h.4M275 280.4h.4M275 280.1l-.6 .6M275.1 281.7l-.4 .3"/>
<path d="M275.1 280.1l-.7 .7M275.1 281.7l-.3 .3M275.2 280.1l-.8 .7h-.8l-.2 .3M275.2 280.9l-.4 .3M275.2 281.7l-.3 .3M275.2 280.9l-.3 .3M275.3 280.1l-.5 .4M275.3 281.7l-.4 .3M275.3 280.1l-.3 .3M275.3 280.9l-.3 .3M275.3 281.7l-.3 .3M275.3 280.9l-.3 .3 .5-.3"/>
<path d="M275.4 283.3h-.7l-.2 .2M275.4 280.1l-.4 .3M275.4 281.7l-.4 .3M275.4 280.4l.3 .2-.1 .2-.2 .1M275.4 281.2l.3 .3-.3 .2M275.4 280.1a.57 .57 0 0 1 .6 .3 .57 .57 0 0 1-.2 .7M275.4 281.2h-.7v.5M275.4 280.1l-.3 .3M275.4 281.7l-.3 .3M275.5 280.1l-.3 .3M275.5 281.7l-.3 .3M275.7 281.6h-1l-.3 .3"/>
<path d="M275.7 280.1l-.3 .3M275.7 280.2l-.2 .2M275.8 280.2l-.2 .3M275.8 281.1a.56 .56 0 0 1 .2 .6 .56 .56 0 0 1-.6 .3M275.8 281.1h.5l-1 .9M275.8 281.1l-.2 .2M275.8 281.9h.1M275.9 281.1l-.3 .2h-.9M275.9 281.8h.2M275.9 280.3l-.2 .2M275.9 280.4l-.2 .2 .3-.2M275.9 280.9l-.3 .4"/>
<path d="M275.9 281.2l-.2 .3M276 280.8h1.4M276 283h-1.3l-.3 .3M276 280.5l-.8 .7M276 280.8l-.5 .4M276 281.3l-.7 .7M276 281.6l-.5 .4M276 281.7l-.4 .3M276 280.6h1.4M276 281.4l-.6 .6M276 280.5l-.7 .7M276 280.7l-.5 .5"/>
<path d="M276.2 282l.7-.7-.6 .7M276.4 282.8h-1.7l-.3 .4M276.4 281.1l-1 .9M276.5 281.1l-1 .9M276.5 281.1l-.5 .5M276.6 281.1l-.6 .5M276.6 282.6h-1.9l-.3 .3 .3-.3M276.6 281.1l-.6 .6M276.7 281.1h.7M276.7 281.1l-.6 .7M276.8 281.1l-.7 .8M276.8 281.2l-.7 .7 .8-.7"/>
<path d="M276.9 281.8h.3M276.9 281.3l-.7 .6M276.9 281.7l-.2 .3M277 281.6h.3M277 281.4l-.6 .6M277 281.5l-.6 .5M277 281.5l-.5 .5M277 281.6l-.5 .4M277 281.6l-.4 .4M277.1 280.1h-1.5l-.3 .3M277.1 282.1h-2.4l-.3 .3M277.3 280.3h-1.4l-.2 .2"/>
<path d="M277.4 281.3h-.5l-.6 .7M279.6 286.5v10M314.4 286.5v10M349.2 286.5v10M384.1 286.5v10"/>
<circle cx="276.5" cy="281.6" r=".48"/>
</g>
<text font-size="16.3" x="296.2" y="218.1">ISO VIEW</text>
<text font-size="9.7" x="305.8" y="234.9">TOP FRAME</text>
<g font-size="3">
<text x="17.7" y="7.1">1</text>
<text x="52.2" y="7.2">2</text>
<text x="87.1" y="7">3</text>
<text x="121.8" y="7.1">4</text>
<text x="156.7" y="7">5</text>
<text x="191.6" y="7.2">6</text>
<text x="226.4" y="7.1">7</text>
<text x="261.3" y="7.1">8</text>
<text x="296.1" y="7">9</text>
<text x="330.4" y="7.1">10</text>
<text x="365.4" y="7.1">11</text>
<text x="400" y="7.2">12</text>
<text x="4.7" y="20.5">A</text>
<text x="413.3" y="20.5">A</text>
<text x="4.9" y="57.4">B</text>
<text x="413.5" y="57.4">B</text>
<text x="5" y="94.2">C</text>
<text x="413.6" y="94.2">C</text>
<text x="4.8" y="131">D</text>
<text x="413.4" y="131">D</text>
<text x="5" y="167.9">E</text>
<text x="413.6" y="167.9">E</text>
<text x="5" y="204.7">F</text>
<text x="413.6" y="204.7">F</text>
<text x="5" y="241.5">G</text>
<text x="413.5" y="241.5">G</text>
<text x="342.2" y="264.9">D2585_3LP165 Boosting Com'p</text>
<text x="4.9" y="278.3">H</text>
<text x="338.4" y="278.5">E&amp;I SUPPORT INSTALL DWG</text>
<text x="413.5" y="278.3">H</text>
<text x="278.1" y="283.1">SUNBO Family</text>
<text x="17.7" y="292.7">1</text>
<text x="52.2" y="292.8">2</text>
<text x="87.1" y="292.7">3</text>
<text x="121.8" y="292.7">4</text>
<text x="156.7" y="292.7">5</text>
<text x="191.6" y="292.8">6</text>
<text x="226.4" y="292.7">7</text>
<text x="261.3" y="292.7">8</text>
<text x="296.1" y="292.7">9</text>
<text x="330.4" y="292.7">10</text>
<text x="365.4" y="292.7">11</text>
<text x="400" y="292.8">12</text>
</g>
<g font-size="2.1">
<text x="399.4" y="277.7">A3</text>
<text x="405.1" y="283.8">0</text>
</g>
<text font-size="1.7" x="278.1" y="280.3">World Best</text>
<g font-size="1.5">
<text x="325.5" y="261.6">PROJECT TITLE</text>
<text x="325.5" y="269.7">DRAWING TITLE</text>
<text x="392.1" y="269.7">SCALE</text>
<text x="240.2" y="274.8">REV.</text>
<text x="241.5" y="270.8">0</text>
<text x="247.6" y="270.8">2025- 04- 25</text>
<text x="249.5" y="274.8">DATE</text>
<text x="259.8" y="270.8">ISSUED FOR WORKING</text>
<text x="272.9" y="274.8">NOTE</text>
<text x="294.6" y="270.8">강지혜</text>
<text x="294.9" y="274.8">DRAWN</text>
<text x="305.8" y="270.8">김영광</text>
<text x="306.8" y="274.8">CHK</text>
<text x="316.1" y="274.8">APP.BY</text>
<text x="316.1" y="270.8">김갑진</text>
<text x="392" y="275.4">DWG FORMAT</text>
<text x="392.2" y="280.5">SHEET</text>
<text x="402.3" y="280.5">REV.</text>
</g>
</svg>
